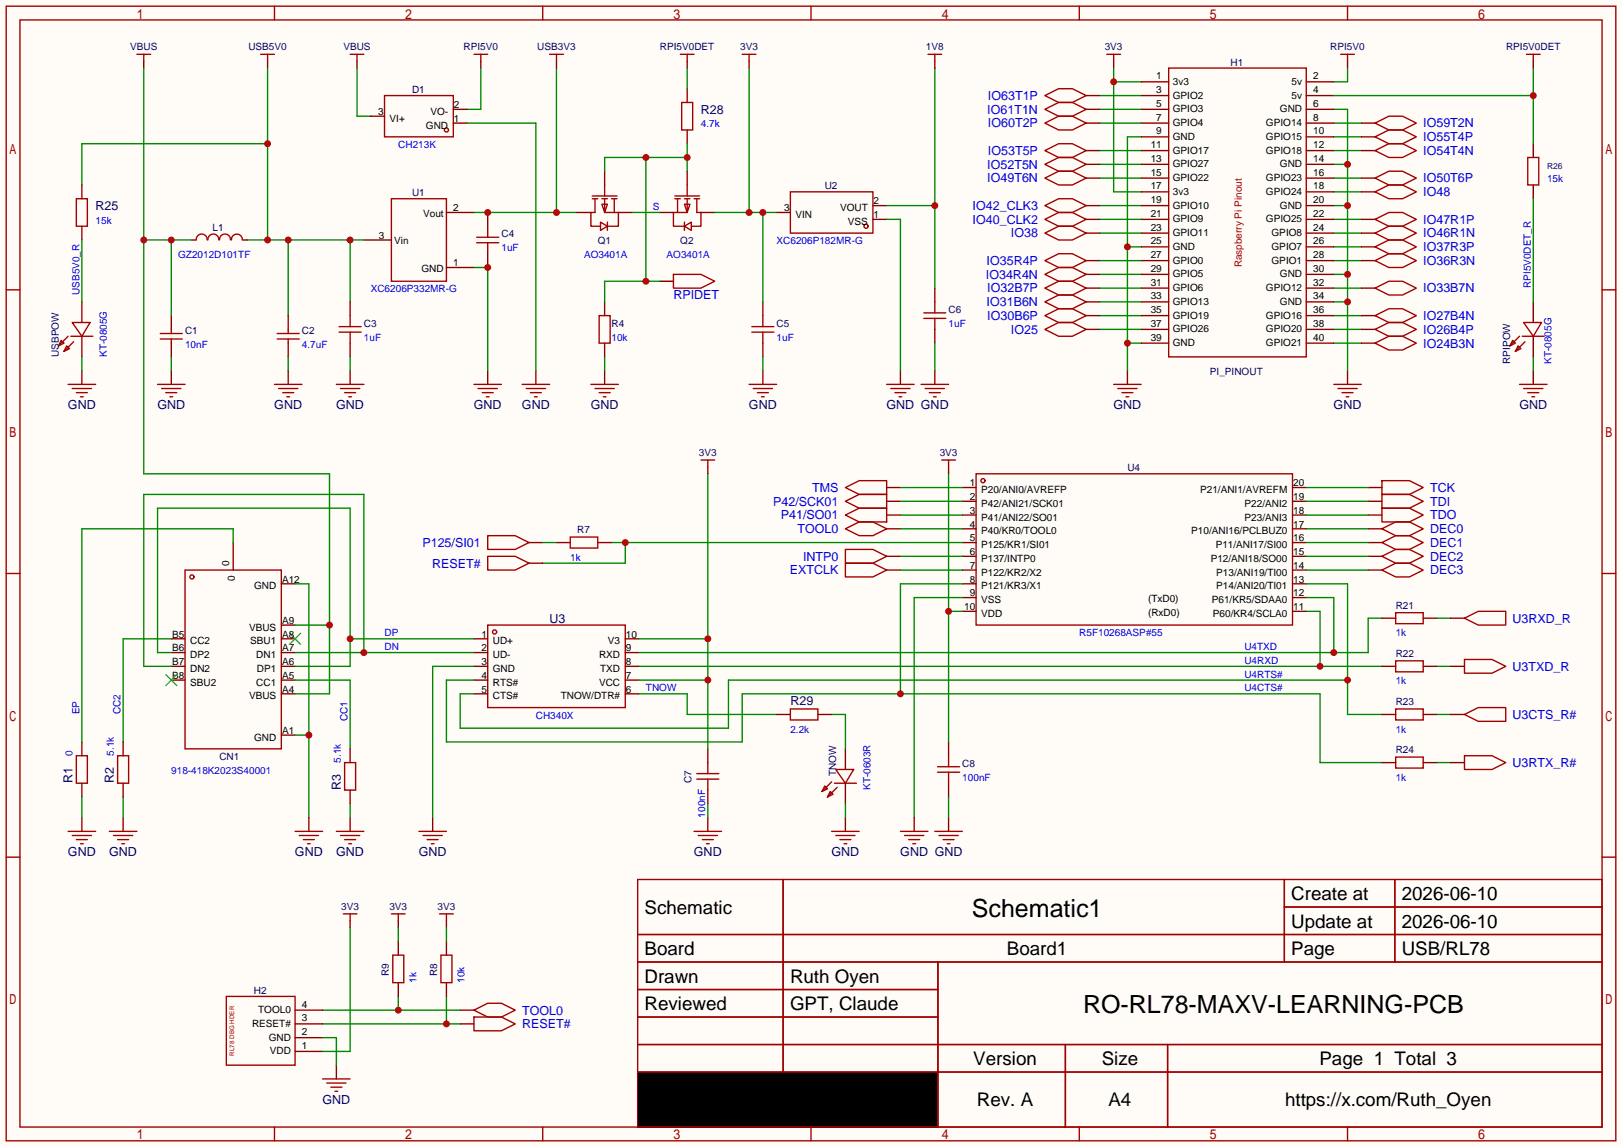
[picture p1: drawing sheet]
<svg xmlns="http://www.w3.org/2000/svg" width="299mm" height="212mm" viewBox="0 0 299 212" stroke-linecap="round" stroke-linejoin="round" font-family="sans-serif">
<path d="M0 0h299.5v211.8h-299.5z" fill="#fffcf7"/>
<g fill="none" stroke="#a10000" stroke-width=".25">
<path d="M1.1 1.1h297.2v209.6h-297.2zM3.7 3.7h292.1v204.5h-292.1zM50.7 1.1v2.6M100.2 1.1v2.6M149.7 1.1v2.6M199.3 1.1v2.6M248.8 1.1v2.6M72.3 36.7h10.1v15.2h-10.1zM145.9 35.4h15.3v7.7h-15.3zM1.1 53.5h2.6M295.8 53.5h2.5M1.1 105.9h2.6"/>
<path d="M34.2 105.3h17.7v33h-17.7zM90 115.4h25.4v15.3h-25.4zM295.8 105.9h2.5M14.1 139.6h2v5.1h-2zM1.1 158.3h2.6M295.8 158.3h2.5M117.7 162.4h178.1v45.8h-178.1zM117.7 172.6h178.1M117.7 177.7h178.1M144.6 162.4v35.6M173.2 177.7v30.5M237.1 162.4v15.3"/>
<path d="M237.1 167.5h58.7M257.5 162.4v15.3M117.7 182.8h55.5M117.7 192.9h178.1M117.7 187.8h55.5M117.7 198h178.1M196.7 192.9v15.3M215.6 192.9v15.3M50.7 208.2v2.5M100.2 208.2v2.5M149.7 208.2v2.5M199.3 208.2v2.5"/>
<path d="M248.8 208.2v2.5"/>
<circle cx="159.9" cy="41.8" r=".38"/>
<circle cx="35.4" cy="106.6" r=".38"/>
<circle cx="91.3" cy="116.7" r=".38"/>
</g>
<path d="M117.7 198h55.5v10.2h-55.5z" fill="#000"/>
<g fill="none" stroke="#870000" stroke-width=".25">
<path d="M82.4 39.2h5.1M143.4 39.2h2.5M161.2 38h2.5M67.2 44.3h5.1M82.4 49.4h5.1M161.2 40.5h2.5M31.6 118h2.6M43.1 100.2v5.1M51.9 118h2.6M51.9 115.4h2.6M51.9 107.8h2.6M87.5 118h2.5"/>
<path d="M115.4 118h2.6M15.1 137v2.6M31.6 120.5h2.6M31.6 123.1h2.6M31.6 125.6h2.6M51.9 120.5h2.6M51.9 123.1h2.6M51.9 125.6h2.6M51.9 135.8h2.6M51.9 128.1h2.6M87.5 120.5h2.5M87.5 123.1h2.5"/>
<path d="M87.5 125.6h2.5M87.5 128.1h2.5M115.4 120.5h2.6M115.4 123.1h2.6M115.4 125.6h2.6M115.4 128.1h2.6M15.1 144.7v2.5"/>
</g>
<path d="M53.5 117l2 2M55.5 117l-2 2M30.6 124.6l2 2M32.6 124.6l-2 2" fill="none" stroke="#3c3" stroke-width=".25"/>
<path d="M31.6 118h-8.9v19M64.6 118h22.9M31.6 120.5h-2.5v-26.6h35.5v29.2h-10.1" fill="none" stroke="#008700" stroke-width=".25"/>
<circle cx="64.6" cy="118" r=".63" fill="#c00"/>
<path d="M54.5 120.5h33M67.2 120.5v-29.2h-40.7v31.8h5.1" fill="none" stroke="#008700" stroke-width=".25"/>
<circle cx="67.2" cy="120.5" r=".63" fill="#c00"/>
<path d="M54.5 107.8h2.5v43.2M54.5 135.8h2.5" fill="none" stroke="#008700" stroke-width=".25"/>
<circle cx="57" cy="135.8" r=".63" fill="#c00"/>
<path d="M26.5 11.3v1.3M49.4 11.3v1.3M15.1 151v2.5M22.7 151v2.5M57 151v2.5M64.6 151v2.5" fill="none" stroke="#870000" stroke-width=".25"/>
<g fill="none" stroke="#a10000" stroke-width=".25">
<path d="M25.3 10h2.5M26.5 10v1.3M48.1 10h2.6M49.4 10v1.3M12.6 153.5h5.1M13.3 154.3h3.6M14.1 155.1h2M14.9 155.8h.5M20.2 153.5h5.1M21 154.3h3.5M21.7 155.1h2M22.5 155.8h.5"/>
<path d="M54.5 153.5h5.1M55.2 154.3h3.6M56 155.1h2M56.8 155.8h.5M62.1 153.5h5.1M62.9 154.3h3.5M63.6 155.1h2.1M64.4 155.8h.5"/>
</g>
<path d="M49.4 12.6v31.7M49.4 26.5h-34.3v7.7M45.6 44.3h21.6M53.2 44.3v14M64.6 44.3v11.5M43.1 100.2v-2.5h-28v39.3M54.5 125.6h10.1v12.7M15.1 147.2v3.8M22.7 147.2v3.8M64.6 148.5v2.5" fill="none" stroke="#008700" stroke-width=".25"/>
<g fill="#c00">
<circle cx="49.4" cy="44.3" r=".63"/>
<circle cx="53.2" cy="44.3" r=".63"/>
<circle cx="64.6" cy="44.3" r=".63"/>
<circle cx="49.4" cy="26.5" r=".63"/>
</g>
<g fill="none" stroke="#a10000" stroke-width=".25">
<path d="M64.6 58.3v2M88 43.8h4.1M88 44.8h4.1M90 41.8v2M90 44.8v2.1M29.1 71h5.1M29.6 62.6h4.1M29.6 61.6h4.1M29.8 71.8h3.6M30.6 72.5h2M31.4 73.3h.5M31.6 60.8v.8"/>
<path d="M31.6 62.6v.8M50.7 71h5.1M51.2 62.6h4M51.2 61.6h4M51.4 71.8h3.6M52.2 72.5h2M53 73.3h.5M53.2 60.8v.8M53.2 62.6v.8M62.1 71h5.1M62.6 60.3h4.1M62.6 61.3h4.1"/>
<path d="M62.9 71.8h3.5M63.6 72.5h2.1M64.4 73.3h.5M64.6 61.3v2.1M87.5 71h5.1M88.3 71.8h3.5M89 72.5h2.1M89.8 73.3h.5"/>
</g>
<path d="M90 39.2v2.6M31.6 58.3v2.5M53.2 58.3v2.5M64.6 55.8v2.5M90 46.9v2.5M31.6 63.4v2.5M31.6 68.5v2.5M53.2 63.4v2.5M53.2 68.5v2.5M64.6 63.4v2.5M64.6 68.5v2.5M90 68.5v2.5" fill="none" stroke="#870000" stroke-width=".25"/>
<path d="M87.5 49.4h2.5v19.1M31.6 65.9v2.6M53.2 65.9v2.6M64.6 65.9v2.6" fill="none" stroke="#008700" stroke-width=".25"/>
<circle cx="90" cy="49.4" r=".63" fill="#c00"/>
<path d="M102.7 12.6v26.6M87.5 39.2h19.1" fill="none" stroke="#008700" stroke-width=".25"/>
<g fill="#c00">
<circle cx="102.7" cy="39.2" r=".63"/>
<circle cx="90" cy="39.2" r=".63"/>
</g>
<path d="M102.7 11.3v1.3M205.6 11.3v1.3M248.8 11.3v1.3M140.8 55.8v2.5M172.6 53.2v2.6M140.8 63.4v2.5M172.6 60.8v2.6" fill="none" stroke="#870000" stroke-width=".25"/>
<g fill="none" stroke="#a10000" stroke-width=".25">
<path d="M101.5 10h2.5M102.7 10v1.3M204.3 10h2.6M205.6 10v1.3M247.5 10h2.6M248.8 10v1.3M140.8 58.3v2M170.6 57.8h4M170.6 58.8h4M172.6 55.8v2M172.6 58.8v2M138.8 60.3h4.1"/>
<path d="M138.8 61.3h4.1M140.8 61.3v2.1"/>
</g>
<path d="M172.6 12.6v40.6M163.7 38h8.9" fill="none" stroke="#008700" stroke-width=".25"/>
<circle cx="172.6" cy="38" r=".63" fill="#c00"/>
<path d="M106.6 39.2h2.5M111.6 31.6v2.6M114.2 39.2h2.5M121.8 39.2h2.5M126.9 31.6v2.6M129.4 39.2h2.6M111.6 55.8v2.5M111.6 63.4v2.5M111.6 68.5v2.5M140.8 68.5v2.5M166.2 68.5v2.5M172.6 68.5v2.5" fill="none" stroke="#870000" stroke-width=".25"/>
<g fill="none" stroke="#a10000" stroke-width=".25">
<path d="M109.3 36.2h4.6M109.3 36.7h1.1M109.9 36.7v2.5h-.8v2.6h1.8M111.1 37.7h1l-.5 1.5zM111.1 36.7h1M111.6 36.7v2.5h2.6v2.6h-2.1M111.6 34.2v2M112.9 36.7h1M113.4 36.7v2.5M124.6 36.2h4.6M124.6 36.7h1M125.1 36.7v2.5"/>
<path d="M126.4 37.7h1l-.5 1.5zM126.4 36.7h1M126.9 36.7v2.5h-2.6v2.6h2.1M126.9 34.2v2M128.1 36.7h1.1M128.7 36.7v2.5h.7v2.6h-1.8M110.6 58.3h2v5.1h-2zM110.9 41l1.2 .8-1.2 .7zM112.1 41v1.5M126.4 41.8l1.2-.8v1.5zM126.4 41v1.5M109.1 71h5.1"/>
<path d="M109.9 71.8h3.5M110.6 72.5h2M111.4 73.3h.5M138.3 71h5.1M139.1 71.8h3.5M139.8 72.5h2.1M140.6 73.3h.5M163.7 71h5.1M164.5 71.8h3.5M165.2 72.5h2.1M166 73.3h.5M170.1 71h5"/>
<path d="M170.8 71.8h3.6M171.6 72.5h2M172.3 73.3h.5"/>
</g>
<path d="M205.6 12.6v22.8h5.1M205.6 15.1h5.1M116.7 39.2h5.1M163.7 40.5h2.5v28M111.6 65.9v2.6M140.8 65.9v2.6M172.6 63.4v5.1" fill="none" stroke="#008700" stroke-width=".25"/>
<circle cx="205.6" cy="15.1" r=".63" fill="#c00"/>
<path d="M138.3 11.3v1.3M172.6 11.3v1.3M130.7 138.3v2.5M79.9 151v2.5M130.7 145.9v2.6" fill="none" stroke="#870000" stroke-width=".25"/>
<path d="M137 10h2.6M138.3 10v1.3M171.3 10h2.6M172.6 10v1.3M77.3 153.5h5.1M78.1 154.3h3.6M78.9 155.1h2M79.6 155.8h.5M128.7 143.9h4M128.7 142.9h4M130.7 140.8v2.1M130.7 143.9v2" fill="none" stroke="#a10000" stroke-width=".25"/>
<path d="M130.7 87.5v50.8M118 118h12.7M87.5 123.1h-7.6v27.9M118 125.6h12.7" fill="none" stroke="#008700" stroke-width=".25"/>
<g fill="#c00">
<circle cx="130.7" cy="125.6" r=".63"/>
<circle cx="130.7" cy="118" r=".63"/>
</g>
<path d="M130.7 86.2v1.3M22.7 137v2.6M64.6 138.3v2.5M175.1 137v2.6M22.7 144.7v2.5M64.6 145.9v2.6M130.7 151v2.5M175.1 144.7v2.5M175.1 151v2.5" fill="none" stroke="#870000" stroke-width=".25"/>
<g fill="none" stroke="#a10000" stroke-width=".25">
<path d="M129.4 85h2.6M130.7 85v1.2M21.7 139.6h2v5.1h-2zM175.1 139.6v2M63.6 140.8h2.1v5.1h-2.1zM128.1 153.5h5.1M128.9 154.3h3.6M129.7 155.1h2M130.4 155.8h.5M172.6 153.5h5.1M173.1 142.6h4.1M173.1 141.6h4.1"/>
<path d="M173.4 154.3h3.5M174.1 155.1h2M174.9 155.8h.5M175.1 142.6v2.1"/>
</g>
<path d="M241.2 112.9h2.5v10.2M118 123.1h137.1M130.7 148.5v2.5M175.1 147.2v3.8" fill="none" stroke="#008700" stroke-width=".25"/>
<circle cx="243.7" cy="123.1" r=".63" fill="#c00"/>
<path d="M208.2 68.5v2.5" fill="none" stroke="#870000" stroke-width=".25"/>
<path d="M205.6 71h5.1M206.4 71.8h3.5M207.1 72.5h2.1M207.9 73.3h.5" fill="none" stroke="#a10000" stroke-width=".25"/>
<path d="M210.7 25.3h-2.5v43.2M208.2 45.6h2.5M208.2 63.4h2.5" fill="none" stroke="#008700" stroke-width=".25"/>
<g fill="#c00">
<circle cx="208.2" cy="63.4" r=".63"/>
<circle cx="208.2" cy="45.6" r=".63"/>
</g>
<path d="M248.8 68.5v2.5" fill="none" stroke="#870000" stroke-width=".25"/>
<path d="M246.3 71h5M247 71.8h3.6M247.8 72.5h2M248.5 73.3h.5" fill="none" stroke="#a10000" stroke-width=".25"/>
<path d="M246.3 20.2h2.5v48.3M246.3 38h2.5M246.3 30.4h2.5M246.3 55.8h2.5M246.3 50.7h2.5" fill="none" stroke="#008700" stroke-width=".25"/>
<g fill="#c00">
<circle cx="248.8" cy="55.8" r=".63"/>
<circle cx="248.8" cy="50.7" r=".63"/>
<circle cx="248.8" cy="38" r=".63"/>
<circle cx="248.8" cy="30.4" r=".63"/>
</g>
<g fill="none" stroke="#870000" stroke-width=".25">
<path d="M200.5 17.7h2.6M200.5 20.2h2.6M200.5 22.7h2.6M200.5 27.8h2.6M200.5 30.4h2.6M200.5 32.9h2.6M200.5 38h2.6M251.3 22.7h2.6M251.3 27.8h2.6M251.3 32.9h2.6M251.3 25.3h2.6M251.3 35.4h2.6"/>
<path d="M200.5 40.5h2.6M200.5 43.1h2.6M200.5 48.1h2.6M200.5 50.7h2.6M200.5 53.2h2.6M200.5 55.8h2.6M200.5 58.3h2.6M251.3 40.5h2.6M251.3 43.1h2.6M251.3 48.1h2.6M251.3 53.2h2.6M251.3 58.3h2.6"/>
<path d="M251.3 45.6h2.6M200.5 60.8h2.6M251.3 60.8h2.6M251.3 63.4h2.6"/>
</g>
<g fill="none" stroke="#a10000" stroke-width=".25">
<path d="M192.9 17.7l2.6-1.3h2.5l2.5 1.3-2.5 1.2h-2.5zM192.9 20.2l2.6-1.3h2.5l2.5 1.3-2.5 1.3h-2.5zM192.9 22.7l2.6-1.2h2.5l2.5 1.2-2.5 1.3h-2.5zM192.9 27.8l2.6-1.3h2.5l2.5 1.3-2.5 1.3h-2.5zM192.9 30.4l2.6-1.3h2.5l2.5 1.3-2.5 1.2h-2.5zM192.9 32.9l2.6-1.3h2.5l2.5 1.3-2.5 1.3h-2.5zM192.9 38l2.6-1.3h2.5l2.5 1.3-2.5 1.2h-2.5zM253.9 22.7l2.5-1.2h2.6l2.5 1.2-2.5 1.3h-2.6zM253.9 25.3l2.5-1.3h2.6l2.5 1.3-2.5 1.2h-2.6zM253.9 27.8l2.5-1.3h2.6l2.5 1.3-2.5 1.3h-2.6zM253.9 32.9l2.5-1.3h2.6l2.5 1.3-2.5 1.3h-2.6zM253.9 35.4l2.5-1.2h2.6l2.5 1.2-2.5 1.3h-2.6z"/>
<path d="M192.9 40.5l2.6-1.3h2.5l2.5 1.3-2.5 1.3h-2.5zM192.9 43.1l2.6-1.3h2.5l2.5 1.3-2.5 1.2h-2.5zM192.9 48.1l2.6-1.2h2.5l2.5 1.2-2.5 1.3h-2.5zM192.9 50.7l2.6-1.3h2.5l2.5 1.3-2.5 1.2h-2.5zM192.9 53.2l2.6-1.3h2.5l2.5 1.3-2.5 1.3h-2.5zM192.9 55.8l2.6-1.3h2.5l2.5 1.3-2.5 1.2h-2.5zM192.9 58.3l2.6-1.3h2.5l2.5 1.3-2.5 1.3h-2.5zM253.9 40.5l2.5-1.3h2.6l2.5 1.3-2.5 1.3h-2.6zM253.9 43.1l2.5-1.3h2.6l2.5 1.3-2.5 1.2h-2.6zM253.9 45.6l2.5-1.3h2.6l2.5 1.3-2.5 1.3h-2.6zM253.9 48.1l2.5-1.2h2.6l2.5 1.2-2.5 1.3h-2.6zM253.9 53.2l2.5-1.3h2.6l2.5 1.3-2.5 1.3h-2.6z"/>
<path d="M253.9 58.3l2.5-1.3h2.6l2.5 1.3-2.5 1.3h-2.6zM192.9 60.8l2.6-1.2h2.5l2.5 1.2-2.5 1.3h-2.5zM253.9 60.8l2.5-1.2h2.6l2.5 1.2-2.5 1.3h-2.6zM253.9 63.4l2.5-1.3h2.6l2.5 1.3-2.5 1.2h-2.6z"/>
</g>
<g fill="none" stroke="#008700" stroke-width=".25">
<path d="M138.3 12.6v26.6M203.1 17.7h7.6M132 39.2h11.4M140.8 39.2v16.6M203.1 20.2h7.6M203.1 22.7h7.6M203.1 27.8h7.6M203.1 30.4h7.6M203.1 32.9h7.6M203.1 38h7.6M246.3 22.7h5M246.3 27.8h5"/>
<path d="M246.3 32.9h5M246.3 25.3h5M246.3 35.4h5M203.1 40.5h7.6M203.1 43.1h7.6M203.1 48.1h7.6M203.1 50.7h7.6M203.1 53.2h7.6M203.1 55.8h7.6M203.1 58.3h7.6M246.3 40.5h5M246.3 43.1h5"/>
<path d="M246.3 48.1h5M246.3 53.2h5M246.3 58.3h5M246.3 45.6h5M203.1 60.8h7.6M246.3 60.8h5M246.3 63.4h5"/>
</g>
<g fill="#c00">
<circle cx="140.8" cy="39.2" r=".63"/>
<circle cx="138.3" cy="39.2" r=".63"/>
</g>
<g fill="none" stroke="#870000" stroke-width=".25">
<path d="M126.9 11.3v1.3M163.7 90h2.5M163.7 95.1h2.5M177.7 90h2.5M177.7 92.6h2.5M177.7 95.1h2.5M177.7 97.7h2.5M238.6 90h2.6M238.6 92.6h2.6M238.6 95.1h2.6M238.6 97.7h2.6M163.7 105.3h2.5"/>
<path d="M177.7 100.2h2.5M177.7 102.7h2.5M177.7 105.3h2.5M177.7 107.8h2.5M177.7 110.4h2.5M177.7 112.9h2.5M238.6 100.2h2.6M238.6 102.7h2.6M238.6 105.3h2.6M238.6 107.8h2.6M238.6 110.4h2.6M238.6 112.9h2.6"/>
</g>
<g fill="none" stroke="#a10000" stroke-width=".25">
<path d="M125.6 10h2.5M126.9 10v1.3M156.1 90l2.5-1.2h5.1v2.5h-5.1zM156.1 95.1l2.5-1.2h5.1v2.5h-5.1zM180.2 87.5h58.4v27.9h-58.4zM156.1 104h5.1l2.5 1.3-2.5 1.3h-5.1z"/>
<circle cx="181.5" cy="88.8" r=".38"/>
</g>
<path d="M166.2 90h11.5M166.2 95.1h11.5M166.2 105.3h11.5M241.2 107.8h7.6v24.2h6.3M248.8 125.6h-114.3v8.9h-49.5v-6.4h2.5" fill="none" stroke="#008700" stroke-width=".25"/>
<circle cx="248.8" cy="125.6" r=".63" fill="#c00"/>
<path d="M163.7 97.7h2.5M163.7 92.6h2.5M252.6 97.7h2.5M252.6 92.6h2.5M252.6 95.1h2.5M252.6 90h2.5M163.7 102.7h2.5M252.6 102.7h2.5M252.6 105.3h2.5M252.6 100.2h2.5" fill="none" stroke="#870000" stroke-width=".25"/>
<path d="M156.1 92.6l2.5-1.3h5.1v2.6h-5.1zM156.1 97.7l2.5-1.3h2.6l2.5 1.3-2.5 1.2h-2.6zM255.1 97.7l2.6-1.3h2.5l2.6 1.3-2.6 1.2h-2.5zM255.1 91.3h5.1l2.6 1.3-2.6 1.3h-5.1zM255.1 93.9h5.1l2.6 1.2-2.6 1.3h-5.1zM255.1 88.8h5.1l2.6 1.2-2.6 1.3h-5.1zM156.1 101.5h5.1l2.5 1.2-2.5 1.3h-5.1zM255.1 102.7l2.6-1.2h2.5l2.6 1.2-2.6 1.3h-2.5zM255.1 105.3l2.6-1.3h2.5l2.6 1.3-2.6 1.3h-2.5zM255.1 100.2l2.6-1.3h2.5l2.6 1.3-2.6 1.3h-2.5z" fill="none" stroke="#a10000" stroke-width=".25"/>
<path d="M166.2 97.7h11.5M166.2 92.6h11.5M175.1 87.5v49.5M241.2 97.7h11.4M241.2 92.6h11.4M241.2 95.1h11.4M241.2 90h11.4M166.2 102.7h11.5M175.1 112.9h2.6M241.2 102.7h11.4M241.2 105.3h11.4M241.2 100.2h11.4" fill="none" stroke="#008700" stroke-width=".25"/>
<circle cx="175.1" cy="112.9" r=".63" fill="#c00"/>
<path d="M241.2 110.4h5.1v10.1M255.1 114.2h-2.5v6.3h-134.6" fill="none" stroke="#008700" stroke-width=".25"/>
<circle cx="246.3" cy="120.5" r=".63" fill="#c00"/>
<path d="M175.1 86.2v1.3M168.8 151v2.5" fill="none" stroke="#870000" stroke-width=".25"/>
<path d="M173.9 85h2.5M175.1 85v1.2M166.2 153.5h5.1M167 154.3h3.6M167.8 155.1h2M168.5 155.8h.5" fill="none" stroke="#a10000" stroke-width=".25"/>
<path d="M112.9 100.2h64.8M115.4 100.2v3.8h-15.2M177.7 110.4h-8.9v40.6" fill="none" stroke="#008700" stroke-width=".25"/>
<circle cx="115.4" cy="100.2" r=".63" fill="#c00"/>
<path d="M85 189.1h2.5" fill="none" stroke="#870000" stroke-width=".25"/>
<path d="M87.5 187.8h5.1l2.5 1.3-2.5 1.3h-5.1z" fill="none" stroke="#a10000" stroke-width=".25"/>
<path d="M59.6 189.1h25.4M82.4 184v5.1" fill="none" stroke="#008700" stroke-width=".25"/>
<circle cx="82.4" cy="189.1" r=".63" fill="#c00"/>
<path d="M85 186.6h2.5" fill="none" stroke="#870000" stroke-width=".25"/>
<path d="M87.5 186.6l2.5-1.3h2.6l2.5 1.3-2.5 1.2h-2.6z" fill="none" stroke="#a10000" stroke-width=".25"/>
<path d="M59.6 186.6h25.4M73.5 184v2.6" fill="none" stroke="#008700" stroke-width=".25"/>
<circle cx="73.5" cy="186.6" r=".63" fill="#c00"/>
<path d="M97.7 100.2h2.5M97.7 104h2.5M102.7 100.2h2.6M110.4 100.2h2.5M64.6 170.1v1.2M73.5 170.1v1.2M73.5 173.9v2.5M82.4 170.1v1.2M82.4 173.9v2.5M62.1 196.7v2.6M73.5 181.5v2.5M82.4 181.5v2.5" fill="none" stroke="#870000" stroke-width=".25"/>
<g fill="none" stroke="#a10000" stroke-width=".25">
<path d="M90 98.9h5.1l2.6 1.3-2.6 1.3h-5.1zM105.3 99.2h5.1v2h-5.1zM90 102.7h5.1l2.6 1.3-2.6 1.3h-5.1zM63.4 168.8h2.5M64.6 168.8v1.3M72.3 168.8h2.5M72.5 176.4h2v5.1h-2zM73.5 168.8v1.3M81.2 168.8h2.5M81.4 176.4h2v5.1h-2zM82.4 168.8v1.3M59.6 199.3h5"/>
<path d="M60.3 200h3.6M61.1 200.8h2M61.8 201.5h.6"/>
</g>
<path d="M100.2 100.2h2.5M177.7 107.8h-11.5v20.3M87.5 125.6h-5.1v11.4h54.6v-8.9h106.7v12.7h11.4M73.5 171.3v2.6M82.4 171.3v2.6" fill="none" stroke="#008700" stroke-width=".25"/>
<circle cx="166.2" cy="128.1" r=".63" fill="#c00"/>
<g fill="none" stroke="#870000" stroke-width=".25">
<path d="M126.9 16.4v2.5M210.7 15.1h5.1M210.7 17.7h5.1M241.2 15.1h5.1M241.2 17.7h5.1M15.1 34.2v2.5M126.9 24v2.5M210.7 20.2h5.1M210.7 22.7h5.1M210.7 25.3h5.1M210.7 27.8h5.1M210.7 30.4h5.1"/>
<path d="M210.7 32.9h5.1M210.7 35.4h5.1M210.7 38h5.1M241.2 20.2h5.1M241.2 22.7h5.1M241.2 25.3h5.1M241.2 27.8h5.1M241.2 30.4h5.1M241.2 32.9h5.1M241.2 35.4h5.1M241.2 38h5.1M283.1 26.5v2.6"/>
<path d="M283.1 34.2v2.5M15.1 41.8v2.5M15.1 55.8v3.8M35.4 44.3h.8M44.8 44.3h.8M121.8 51.9h2.5M210.7 40.5h5.1M210.7 43.1h5.1M210.7 45.6h5.1M210.7 48.1h5.1M210.7 50.7h5.1M210.7 53.2h5.1"/>
<path d="M210.7 55.8h5.1M210.7 58.3h5.1M241.2 40.5h5.1M241.2 43.1h5.1M241.2 45.6h5.1M241.2 48.1h5.1M241.2 50.7h5.1M241.2 53.2h5.1M241.2 55.8h5.1M241.2 58.3h5.1M283.1 55.8v3.8M15.1 62.1v3.8"/>
<path d="M15.1 68.5v2.5M210.7 60.8h5.1M210.7 63.4h5.1M241.2 60.8h5.1M241.2 63.4h5.1M283.1 62.1v3.8M283.1 68.5v2.5M255.1 114.2h2.6M262.8 114.2h2.5M143.4 132h2.5M151 132h2.5M156.1 138.3v3.8"/>
<path d="M255.1 123.1h2.6M255.1 132h2.6M262.8 123.1h2.5M262.8 132h2.5M156.1 144.7v3.8M156.1 151v2.5M255.1 140.8h2.6M262.8 140.8h2.5M54.5 194.2h5.1M54.5 191.6h5.1M54.5 189.1h5.1M54.5 186.6h5.1"/>
</g>
<g fill="none" stroke="#a10000" stroke-width=".25">
<path d="M125.9 18.9h2v5.1h-2zM215.8 12.6h25.4v53.3h-25.4zM14.1 36.7h2v5.1h-2zM282.1 29.1h2v5.1h-2zM13.3 59.6h3.3l-1.5 2.5zM36.2 44.3a1.01 1.01 0 0 1 1-1.1 1.01 1.01 0 0 1 1 1.1M38.4 44.3a1.01 1.01 0 0 1 1-1.1 1.01 1.01 0 0 1 1 1.1M40.5 44.3a1.01 1.01 0 0 1 1-1.1 1.01 1.01 0 0 1 1.1 1.1M42.7 44.3a1.01 1.01 0 0 1 1-1.1 1.01 1.01 0 0 1 1 1.1M124.3 50.7h5.1l2.6 1.2-2.6 1.3h-5.1zM281.3 59.6h3.3l-1.5 2.5zM11.3 62.9l.5 .5-1 .5z"/>
<path d="M12.3 63.9l.5 .5-1 .5zM12.6 62.1l-1.8 1.8M12.6 71h5.1M13.1 62.1h4M13.3 71.8h3.6M13.6 63.1l-1.8 1.8M14.1 72.5h2M14.9 73.3h.5M279.3 62.9l.5 .5-1 .5zM280.3 63.9l.5 .5-1 .5zM280.5 62.1l-1.7 1.8M280.5 71h5.1"/>
<path d="M281.1 62.1h4M281.3 71.8h3.6M281.6 63.1l-1.8 1.8M282.1 72.5h2M282.8 73.3h.5M257.7 113.2h5.1v2h-5.1zM145.9 130.9h5.1v2.1h-5.1zM257.7 122h5.1v2.1h-5.1zM257.7 130.9h5.1v2.1h-5.1zM257.7 139.8h5.1v2.1h-5.1zM152.3 145.2l.5 .5-1 .5zM153.3 146.2l.5 .5-1 .5z"/>
<path d="M153.5 144.4l-1.7 1.8M153.5 153.5h5.1M154.1 144.7h4M154.3 142.1h3.3l-1.5 2.6zM154.3 154.3h3.6M154.6 145.4l-1.8 1.8M155.1 155.1h2M155.8 155.8h.5M41.8 184h12.7v12.7h-12.7z"/>
</g>
<g fill="none" stroke="#008700" stroke-width=".25">
<path d="M119.3 29.1v22.8M126.9 26.5v5.1M126.9 29.1h-15.3v2.5M283.1 36.7v19.1M15.1 44.3v11.5M121.8 51.9h-10.2v3.9M15.1 65.9v2.6M283.1 65.9v2.6M265.3 114.2h2.5M118 128.1h8.9v3.9h16.5M153.5 132h2.6v6.3M265.3 123.1h2.5"/>
<path d="M265.3 132h2.5M156.1 148.5v2.5M265.3 140.8h2.5M64.6 171.3v22.9h-5M59.6 191.6h2.5v5.1"/>
</g>
<g fill="#c00">
<circle cx="119.3" cy="29.1" r=".63"/>
<circle cx="119.3" cy="51.9" r=".63"/>
<circle cx="126.9" cy="29.1" r=".63"/>
</g>
<path d="M267.8 114.2h2.6M267.8 123.1h2.6M267.8 132h2.6M267.8 140.8h2.6" fill="none" stroke="#870000" stroke-width=".25"/>
<path d="M270.4 114.2l2.5-1.3h5.1v2.5h-5.1zM270.4 121.8h5.1l2.5 1.3-2.5 1.2h-5.1zM270.4 139.6h5.1l2.5 1.2-2.5 1.3h-5.1zM270.4 132l2.5-1.3h5.1v2.5h-5.1z" fill="none" stroke="#a10000" stroke-width=".25"/>
<path d="M26.5 12.6v74.9h34.3v40.6h-6.3M26.5 44.3h8.9M31.6 44.3v14M54.5 115.4h6.3" fill="none" stroke="#008700" stroke-width=".25"/>
<g fill="#c00">
<circle cx="60.8" cy="115.4" r=".63"/>
<circle cx="26.5" cy="44.3" r=".63"/>
<circle cx="31.6" cy="44.3" r=".63"/>
</g>
<path d="M65.9 11.3v1.3M88.8 11.3v1.3" fill="none" stroke="#870000" stroke-width=".25"/>
<path d="M64.6 10h2.6M65.9 10v1.3M87.5 10h2.5M88.8 10v1.3" fill="none" stroke="#a10000" stroke-width=".25"/>
<path d="M65.9 12.6v8.9h2.6M88.8 12.6v7.6h-2.6M126.9 12.6v3.8M246.3 17.7h36.8M283.1 12.6v13.9" fill="none" stroke="#008700" stroke-width=".25"/>
<circle cx="283.1" cy="17.7" r=".63" fill="#c00"/>
<path d="M248.8 12.6v2.5h-2.5M86.2 22.7h12.7v45.8" fill="none" stroke="#008700" stroke-width=".25"/>
<path d="M283.1 11.3v1.3M68.5 21.5h2.5M83.7 22.7h2.5M83.7 20.2h2.5M98.9 68.5v2.5" fill="none" stroke="#870000" stroke-width=".25"/>
<g fill="none" stroke="#a10000" stroke-width=".25">
<path d="M71 17.7h12.7v7.6h-12.7zM281.8 10h2.6M283.1 10v1.3M96.4 71h5.1M97.2 71.8h3.5M97.9 72.5h2M98.7 73.3h.5"/>
<circle cx="82.4" cy="24" r=".38"/>
</g>
<g font-size="4.6">
<text x="179.4" y="169.4">Schematic1</text>
<text x="200" y="187.1">RO-RL78-MAXV-LEARNING-PCB</text>
</g>
<g font-size="3.5">
<text x="238.4" y="166.2">Create at</text>
<text x="258.8" y="166.2">2026-06-10</text>
<text x="119" y="168.8">Schematic</text>
<text x="238.4" y="171.3">Update at</text>
<text x="258.8" y="171.3">2026-06-10</text>
<text x="119" y="176.4">Board</text>
<text x="185.9" y="176.4">Board1</text>
<text x="238.4" y="176.4">Page</text>
<text x="258.8" y="176.4">USB/RL78</text>
<text x="119" y="181.5">Drawn</text>
<text x="145.9" y="181.5">Ruth Oyen</text>
<text x="119" y="186.6">Reviewed</text>
<text x="145.9" y="186.6">GPT, Claude</text>
<text x="179.7" y="196.7">Version</text>
<text x="203.4" y="196.7">Size</text>
<text x="243.6" y="196.7">Page 1 Total 3</text>
<text x="180.4" y="204.3">Rev. A</text>
<text x="204.7" y="204.3">A4</text>
<text x="237.3" y="204.3">https://x.com/Ruth_Oyen</text>
</g>
<g font-size="2.3" fill="#000080">
<text x="129.4" y="21">R28</text>
<text x="17.7" y="38.8">R25</text>
<text x="12.5" y="75.6">GND</text>
<text x="29.1" y="75.6">GND</text>
<text x="50.6" y="75.6">GND</text>
<text x="62.1" y="75.6">GND</text>
<text x="87.5" y="75.6">GND</text>
<text x="96.4" y="75.6">GND</text>
<text x="109.1" y="75.6">GND</text>
<text x="138.3" y="75.6">GND</text>
<text x="163.7" y="75.6">GND GND</text>
<text x="205.6" y="75.6">GND</text>
<text x="246.2" y="75.6">GND</text>
<text x="280.5" y="75.6">GND</text>
<text x="101.5" y="115">U3</text>
<text x="145.9" y="130.2">R29</text>
<text x="13.4" y="144.7" transform="rotate(-90 13.4 144.7)">R1</text>
<text x="21" y="144.7" transform="rotate(-90 21 144.7)">R2</text>
<text x="62.9" y="145.9" transform="rotate(-90 62.9 145.9)">R3</text>
<text x="12.5" y="158.2">GND</text>
<text x="20.2" y="158.2">GND</text>
<text x="54.5" y="158.2">GND</text>
<text x="62.1" y="158.2">GND</text>
<text x="77.3" y="158.2">GND</text>
<text x="128.1" y="158.2">GND</text>
<text x="153.5" y="158.2">GND</text>
<text x="166.2" y="158.2">GND GND</text>
<text x="59.5" y="203.9">GND</text>
</g>
<g font-size="2.3" fill="#00f">
<text x="182.3" y="21">IO61T1N</text>
<text x="182.4" y="18.5">IO63T1P</text>
<text x="182.4" y="23.5">IO60T2P</text>
<text x="262.8" y="23.5">IO59T2N</text>
<text x="182.4" y="28.6">IO53T5P</text>
<text x="262.8" y="26.1">IO55T4P</text>
<text x="262.8" y="28.6">IO54T4N</text>
<text x="182.3" y="31.2">IO52T5N</text>
<text x="182.3" y="33.7">IO49T6N</text>
<text x="262.8" y="33.7">IO50T6P</text>
<text x="179.6" y="38.8">IO42_CLK3</text>
<text x="179.6" y="41.3">IO40_CLK2</text>
<text x="262.8" y="36.2">IO48</text>
<text x="262.8" y="41.3">IO47R1P</text>
<text x="186.6" y="43.9">IO38</text>
<text x="262.8" y="43.9">IO46R1N</text>
<text x="262.8" y="46.4">IO37R3P</text>
<text x="182" y="51.5">IO34R4N</text>
<text x="182.1" y="48.9">IO35R4P</text>
<text x="262.8" y="48.9">IO36R3N</text>
<text x="124.3" y="55.3">RPIDET</text>
<text x="182.1" y="56.6">IO31B6N</text>
<text x="182.3" y="54">IO32B7P</text>
<text x="182.3" y="59.1">IO30B6P</text>
<text x="262.8" y="54">IO33B7N</text>
<text x="262.8" y="59.1">IO27B4N</text>
<text x="186.6" y="61.6">IO25</text>
<text x="262.8" y="61.6">IO26B4P</text>
<text x="262.8" y="64.2">IO24B3N</text>
<text x="142.7" y="93.4">P42/SCK01</text>
<text x="144.2" y="95.9">P41/SO01</text>
<text x="149.9" y="90.9">TMS</text>
<text x="264" y="93.4">TDI</text>
<text x="264" y="95.9">TDO</text>
<text x="264" y="90.9">TCK</text>
<text x="78" y="101">P125/SI01</text>
<text x="147.2" y="98.5">TOOL0</text>
<text x="264" y="98.5">DEC0</text>
<text x="264" y="101">DEC1</text>
<text x="79.8" y="104.8">RESET#</text>
<text x="145.8" y="106.1">EXTCLK</text>
<text x="148.3" y="103.6">INTP0</text>
<text x="264" y="103.6">DEC2</text>
<text x="264" y="106.1">DEC3</text>
<text x="279.3" y="115">U3RXD_R</text>
<text x="279.3" y="123.9">U3TXD_R</text>
<text x="279.3" y="132.8">U3CTS_R#</text>
<text x="279.3" y="141.7">U3RTX_R#</text>
<text x="96.4" y="189.9">RESET#</text>
<text x="96.4" y="187.4">TOOL0</text>
</g>
<g font-size="1.8" fill="#000080">
<text x="24" y="9.3">VBUS</text>
<text x="45.9" y="9.3">USB5V0</text>
<text x="63.4" y="9.3">VBUS</text>
<text x="85.6" y="9.3">RPI5V0</text>
<text x="99.2" y="9.3">USB3V3</text>
<text x="121.8" y="9.3">RPI5V0DET</text>
<text x="136.7" y="9.3">3V3</text>
<text x="170.9" y="9.3">1V8</text>
<text x="204" y="9.3">3V3</text>
<text x="245.6" y="9.3">RPI5V0</text>
<text x="278.1" y="9.3">RPI5V0DET</text>
<text x="76.1" y="17.2">D1</text>
<text x="227.2" y="12.1">H1</text>
<text x="152.3" y="35">U2</text>
<text x="76.1" y="36.2">U1</text>
<text x="39.2" y="42.6">L1</text>
<text x="92.6" y="43.9">C4</text>
<text x="110.4" y="45.1">Q1</text>
<text x="125.6" y="45.1">Q2</text>
<text x="175.1" y="57.8">C6</text>
<text x="10.8" y="65.9" transform="rotate(-90 10.8 65.9)">USBPOW</text>
<text x="34.2" y="61.6">C1</text>
<text x="55.8" y="61.6">C2</text>
<text x="67.2" y="60.4">C3</text>
<text x="112.9" y="60.4">R4</text>
<text x="143.4" y="60.4">C5</text>
<text x="223.4" y="69.3">PI_PINOUT</text>
<text x="278.8" y="67.2" transform="rotate(-90 278.8 67.2)">RPIPOW</text>
<text x="129" y="84.2">3V3</text>
<text x="173.5" y="84.2">3V3</text>
<text x="208.2" y="87">U4</text>
<text x="106.6" y="98.5">R7</text>
<text x="257.7" y="112.4">R21</text>
<text x="257.7" y="121.3">R22</text>
<text x="257.7" y="130.2">R23</text>
<text x="40.5" y="140.4">CN1</text>
<text x="154.4" y="143.4" transform="rotate(-90 154.4 143.4)">TNOW</text>
<text x="177.7" y="141.7">C8</text>
<text x="257.7" y="139.1">R24</text>
<text x="127.7" y="144.7" transform="rotate(-90 127.7 144.7)">C7</text>
<text x="63" y="168.1">3V3</text>
<text x="71.9" y="168.1">3V3</text>
<text x="80.8" y="168.1">3V3</text>
<text x="46.9" y="183.6">H2</text>
<text x="71.8" y="180.2" transform="rotate(-90 71.8 180.2)">R9</text>
<text x="80.7" y="180.2" transform="rotate(-90 80.7 180.2)">R8</text>
</g>
<g font-size="1.8">
<text x="213.5" y="14.7">1</text>
<text x="213.5" y="17.2">3</text>
<text x="216.5" y="15.7">3v3</text>
<text x="238.5" y="15.7">5v</text>
<text x="242.4" y="14.7">2</text>
<text x="242.4" y="17.2">4</text>
<text x="69.8" y="21.2">3</text>
<text x="71.9" y="22.5">VI+</text>
<text x="78.6" y="23.8">GND</text>
<text x="79.5" y="21.2">VO-</text>
<text x="83.8" y="22.5">1</text>
<text x="83.8" y="20">2</text>
<text x="213.5" y="19.7">5</text>
<text x="213.5" y="22.3">7</text>
<text x="216.5" y="18.2">GPIO2</text>
<text x="216.5" y="20.7">GPIO3</text>
<text x="216.5" y="23.3">GPIO4</text>
<text x="233.7" y="23.3">GPIO14</text>
<text x="236.3" y="20.7">GND</text>
<text x="238.5" y="18.2">5v</text>
<text x="242.4" y="19.7">6</text>
<text x="242.4" y="22.3">8</text>
<text x="212.4" y="27.4">11</text>
<text x="212.4" y="29.9">13</text>
<text x="213.5" y="24.8">9</text>
<text x="216.5" y="25.8">GND</text>
<text x="216.5" y="28.4">GPIO17</text>
<text x="233.7" y="25.8">GPIO15</text>
<text x="233.7" y="28.4">GPIO18</text>
<text x="242.4" y="24.8">10</text>
<text x="242.4" y="27.4">12</text>
<text x="242.4" y="29.9">14</text>
<text x="212.4" y="32.4">15</text>
<text x="212.4" y="35">17</text>
<text x="216.5" y="30.9">GPIO27</text>
<text x="216.5" y="33.4">GPIO22</text>
<text x="216.5" y="36">3v3</text>
<text x="233.7" y="33.4">GPIO23</text>
<text x="233.7" y="36">GPIO24</text>
<text x="236.3" y="30.9">GND</text>
<text x="242.4" y="32.4">16</text>
<text x="242.4" y="35">18</text>
<text x="78.1" y="40">Vout</text>
<text x="83.7" y="39">2</text>
<text x="144.8" y="39">3</text>
<text x="146.9" y="40.3">VIN</text>
<text x="155.1" y="39">VOUT</text>
<text x="156.5" y="41.6">VSS</text>
<text x="161.3" y="40.3">1</text>
<text x="161.3" y="37.7">2</text>
<text x="212.4" y="37.5">19</text>
<text x="212.4" y="40.1">21</text>
<text x="216.5" y="38.5">GPIO10</text>
<text x="216.5" y="41.1">GPIO9</text>
<text x="233.7" y="41.1">GPIO25</text>
<text x="236.3" y="38.5">GND</text>
<text x="242.4" y="37.5">20</text>
<text x="242.4" y="40.1">22</text>
<text x="70" y="44.1">3</text>
<text x="72.8" y="45.1">Vin</text>
<text x="212.4" y="42.6">23</text>
<text x="212.4" y="45.1">25</text>
<text x="212.4" y="47.7">27</text>
<text x="216.5" y="43.6">GPIO11</text>
<text x="216.5" y="46.1">GND</text>
<text x="234.8" y="43.6">GPIO8</text>
<text x="234.8" y="46.1">GPIO7</text>
<text x="242.4" y="42.6">24</text>
<text x="242.4" y="45.1">26</text>
<text x="242.4" y="47.7">28</text>
<text x="77.8" y="50.2">GND</text>
<text x="83.7" y="49.2">1</text>
<text x="212.4" y="50.2">29</text>
<text x="212.4" y="52.8">31</text>
<text x="216.5" y="48.7">GPIO0</text>
<text x="216.5" y="51.2">GPIO5</text>
<text x="216.5" y="53.8">GPIO6</text>
<text x="233.7" y="53.8">GPIO12</text>
<text x="234.8" y="48.7">GPIO1</text>
<text x="236.3" y="51.2">GND</text>
<text x="242.4" y="50.2">30</text>
<text x="242.4" y="52.8">32</text>
<text x="212.4" y="55.3">33</text>
<text x="212.4" y="57.8">35</text>
<text x="216.5" y="56.3">GPIO13</text>
<text x="216.5" y="58.8">GPIO19</text>
<text x="233.7" y="58.8">GPIO16</text>
<text x="236.3" y="56.3">GND</text>
<text x="242.4" y="55.3">34</text>
<text x="242.4" y="57.8">36</text>
<text x="212.4" y="60.4">37</text>
<text x="212.4" y="62.9">39</text>
<text x="216.5" y="61.4">GPIO26</text>
<text x="216.5" y="63.9">GND</text>
<text x="233.7" y="61.4">GPIO20</text>
<text x="233.7" y="63.9">GPIO21</text>
<text x="242.4" y="60.4">38</text>
<text x="242.4" y="62.9">40</text>
<text x="179.1" y="89.8">1</text>
<text x="238.8" y="89.8">20</text>
<text x="179.1" y="92.4">2</text>
<text x="179.1" y="94.9">3</text>
<text x="181.2" y="91.1">P20/ANI0/AVREFP</text>
<text x="181.2" y="93.6">P42/ANI21/SCK01</text>
<text x="221.6" y="91.1">P21/ANI1/AVREFM</text>
<text x="229.8" y="93.6">P22/ANI2</text>
<text x="238.8" y="94.9">18</text>
<text x="238.8" y="92.4">19</text>
<text x="179.1" y="97.4">4</text>
<text x="179.1" y="100">5</text>
<text x="181.2" y="96.2">P41/ANI22/SO01</text>
<text x="181.2" y="98.7">P40/KR0/TOOL0</text>
<text x="181.2" y="101.2">P125/KR1/SI01</text>
<text x="219.9" y="98.7">P10/ANI16/PCLBUZ0</text>
<text x="224.4" y="101.2">P11/ANI17/SI00</text>
<text x="229.8" y="96.2">P23/ANI3</text>
<text x="238.8" y="100">16</text>
<text x="238.8" y="97.4">17</text>
<text x="42.3" y="104.5" transform="rotate(-90 42.3 104.5)">0</text>
<text x="43.4" y="107.3" transform="rotate(-90 43.4 107.3)">0</text>
<text x="52.1" y="107.6">A12</text>
<text x="179.1" y="102.5">6</text>
<text x="179.1" y="105.1">7</text>
<text x="179.1" y="107.6">8</text>
<text x="181.2" y="103.8">P137/INTP0</text>
<text x="181.2" y="106.3">P122/KR2/X2</text>
<text x="223.5" y="103.8">P12/ANI18/SO00</text>
<text x="224.6" y="106.3">P13/ANI19/TI00</text>
<text x="238.8" y="107.6">13</text>
<text x="238.8" y="105.1">14</text>
<text x="238.8" y="102.5">15</text>
<text x="46.9" y="108.9">GND</text>
<text x="178" y="112.7">10</text>
<text x="179.1" y="110.1">9</text>
<text x="181.2" y="108.9">P121/KR3/X1</text>
<text x="181.2" y="111.4">VSS</text>
<text x="181.2" y="113.9">VDD</text>
<text x="212" y="111.2">(TxD0)</text>
<text x="212" y="113.7">(RxD0)</text>
<text x="223.7" y="111.4">P61/KR5/SDAA0</text>
<text x="223.9" y="113.9">P60/KR4/SCLA0</text>
<text x="224.6" y="108.9">P14/ANI20/TI01</text>
<text x="238.8" y="112.7">11</text>
<text x="238.8" y="110.1">12</text>
<text x="31.8" y="117.8">B5</text>
<text x="35.1" y="119">CC2</text>
<text x="46" y="116.5">VBUS</text>
<text x="46.2" y="119">SBU1</text>
<text x="52.1" y="117.8">A8</text>
<text x="52.1" y="115.2">A9</text>
<text x="88.9" y="117.8">1</text>
<text x="91" y="119">UD+</text>
<text x="112.2" y="119">V3</text>
<text x="115.6" y="117.8">10</text>
<text x="31.8" y="120.3">B6</text>
<text x="31.8" y="122.8">B7</text>
<text x="31.8" y="125.4">B8</text>
<text x="35.1" y="121.6">DP2</text>
<text x="35.1" y="124.1">DN2</text>
<text x="47.3" y="121.6">DN1</text>
<text x="47.4" y="124.1">DP1</text>
<text x="52.1" y="125.4">A5</text>
<text x="52.1" y="122.8">A6</text>
<text x="52.1" y="120.3">A7</text>
<text x="88.9" y="120.3">2</text>
<text x="88.9" y="122.8">3</text>
<text x="88.9" y="125.4">4</text>
<text x="91" y="121.6">UD-</text>
<text x="91" y="124.1">GND</text>
<text x="110.6" y="121.6">RXD</text>
<text x="110.8" y="124.1">TXD</text>
<text x="115.6" y="125.4">7</text>
<text x="115.6" y="122.8">8</text>
<text x="115.6" y="120.3">9</text>
<text x="35.1" y="126.6">SBU2</text>
<text x="46" y="129.2">VBUS</text>
<text x="47.3" y="126.6">CC1</text>
<text x="52.1" y="127.9">A4</text>
<text x="88.9" y="127.9">5</text>
<text x="91" y="126.6">RTS#</text>
<text x="91" y="129.2">CTS#</text>
<text x="103.5" y="129.2">TNOW/DTR#</text>
<text x="110.6" y="126.6">VCC</text>
<text x="115.6" y="127.9">6</text>
<text x="46.9" y="136.8">GND</text>
<text x="52.1" y="135.5">A1</text>
<text x="46.5" y="189.7">RESET#</text>
<text x="47.7" y="187.1">TOOL0</text>
<text x="55.8" y="191.2">2</text>
<text x="55.8" y="188.6">3</text>
<text x="55.8" y="186.1">4</text>
<text x="49.6" y="192.2">GND</text>
<text x="49.8" y="194.7">VDD</text>
<text x="55.8" y="193.7">1</text>
</g>
<g font-size="1.8" fill="#00f">
<text x="129.4" y="23.5">4.7k</text>
<text x="73.5" y="27.4">CH213K</text>
<text x="285.6" y="33.7">15k</text>
<text x="17.7" y="41.3">15k</text>
<text x="120.5" y="38.8">S</text>
<text x="32.9" y="47.7">GZ2012D101TF</text>
<text x="92.6" y="46.4">1uF</text>
<text x="107.8" y="47.7">AO3401A</text>
<text x="123.1" y="47.7">AO3401A</text>
<text x="143.4" y="45.1">XC6206P182MR-G</text>
<text x="282.6" y="53.2" transform="rotate(-90 282.6 53.2)">RPI5V0DET_R</text>
<text x="14.7" y="54.5" transform="rotate(-90 14.7 54.5)">USB5V0_R</text>
<text x="68.5" y="54">XC6206P332MR-G</text>
<text x="19.7" y="65.9" transform="rotate(-90 19.7 65.9)">KT-0805G</text>
<text x="34.2" y="64.2">10nF</text>
<text x="55.8" y="64.2">4.7uF</text>
<text x="67.2" y="62.9">1uF</text>
<text x="112.9" y="62.9">10k</text>
<text x="143.4" y="62.9">1uF</text>
<text x="175.1" y="60.4">1uF</text>
<text x="286.4" y="67.2" transform="rotate(-90 286.4 67.2)">KT-0805G</text>
<text x="105.3" y="103.6">1k</text>
<text x="71" y="117.5">DP</text>
<text x="199.3" y="117.5">R5F10268ASP#55</text>
<text x="257.7" y="117.5">1k</text>
<text x="71" y="120.1">DN</text>
<text x="229.7" y="122.6">U4RXD</text>
<text x="229.7" y="125.1">U4RTS#</text>
<text x="229.7" y="120.1">U4TXD</text>
<text x="14.7" y="132" transform="rotate(-90 14.7 132)">EP</text>
<text x="22.3" y="132" transform="rotate(-90 22.3 132)">CC2</text>
<text x="119.3" y="127.7">TNOW</text>
<text x="229.7" y="127.7">U4CTS#</text>
<text x="257.7" y="126.4">1k</text>
<text x="64.2" y="133.2" transform="rotate(-90 64.2 133.2)">CC1</text>
<text x="98.9" y="132.8">CH340X</text>
<text x="145.9" y="135.3">2.2k</text>
<text x="257.7" y="135.3">1k</text>
<text x="13.4" y="139.6" transform="rotate(-90 13.4 139.6)">0</text>
<text x="21" y="139.6" transform="rotate(-90 21 139.6)">5.1k</text>
<text x="31.6" y="142.9">918-418K2023S40001</text>
<text x="62.9" y="140.8" transform="rotate(-90 62.9 140.8)">5.1k</text>
<text x="160.7" y="145.9" transform="rotate(-90 160.7 145.9)">KT-0603R</text>
<text x="177.7" y="144.2">100nF</text>
<text x="257.7" y="144.2">1k</text>
<text x="130.2" y="151" transform="rotate(-90 130.2 151)">100nF</text>
<text x="76.9" y="181.5" transform="rotate(-90 76.9 181.5)">1k</text>
<text x="85.8" y="181.5" transform="rotate(-90 85.8 181.5)">10k</text>
</g>
<text font-size="1.8" fill="#a00000" x="229.3" y="49.4" transform="rotate(-90 229.3 49.4)">Raspberry Pi Pinout</text>
<text font-size="1.6" fill="#000080" x="285.6" y="31.2">R26</text>
<text font-size="1.2" fill="#a00000" x="43.2" y="195" transform="rotate(-90 43.2 195)">RL78 DBG HDER</text>
</svg>
